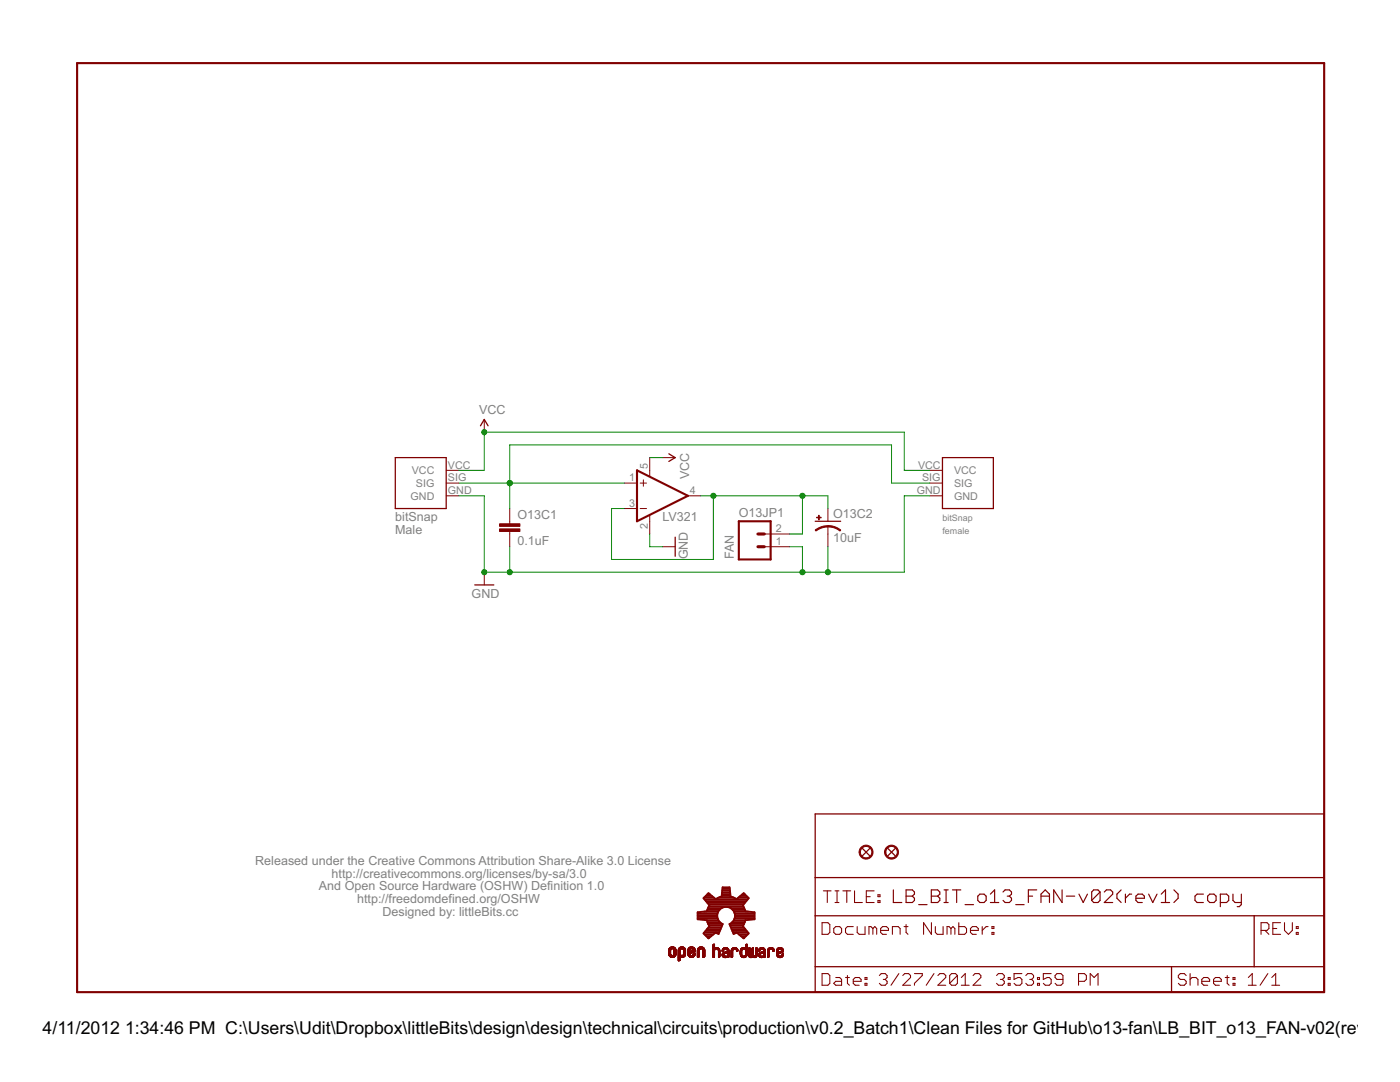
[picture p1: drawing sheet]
<svg xmlns="http://www.w3.org/2000/svg" width="279mm" height="216mm" viewBox="0 0 279 216" stroke-linecap="round" stroke-linejoin="round" font-family="sans-serif">
<g fill="none" stroke="#800000" stroke-width=".25">
<path d="M78.9 91.3h10.1v10.2h-10.1zM95.9 85l.7-1.3 .8 1.3M133.5 90.6l1.2 .7-1.2 .8M188.1 91.3h10.1v10.2h-10.1zM94.7 116.7h3.9M134.7 107.2v3.8M162.7 104h5.1M162.7 162.4h101.6v35.6h-101.6zM162.7 175.1h101.6M172.1 169.3l1.5 1.5M173.6 169.3l-1.5 1.5M177.2 169.3l1.5 1.5"/>
<path d="M178.7 169.3l-1.5 1.5M162.7 182.7h101.6M162.7 192.9h101.6M233.8 192.9v5.1M250.3 182.7v10.2"/>
</g>
<g fill="none" stroke="#800000" stroke-width=".2">
<path d="M89 93.9h2.6M89 96.4h2.6M89 98.9h2.6M96.6 83.7v2.5M124.6 96.4h2.5M127.8 96.4h1.2M128.4 95.8v1.2M129.7 91.3v3.7M132.2 91.3h2.5M137.3 98.9h2.5M185.5 93.9h2.6M185.5 96.4h2.6"/>
<path d="M185.5 98.9h2.6M96.6 114.2v2.5M101.7 101.5v3M101.7 106v3.1M124.6 101.5h2.5M127.8 101.5h1.2M129.7 102.8v3.8M132.2 109.1h2.5M152.5 109.1h5.1M152.5 106.6h5.1M165.2 101.5v2.5M165.2 105v4.1"/>
<path d="M133.5 190.4h.4M133.5 190.3h.3M133.5 190.2h.3M133.5 190.1h.3M133.5 190h.3M133.5 189.9h.3M133.5 189.8h.3M133.5 189.7h.3M133.5 189.6h.3M133.5 190.5l.5 .1M133.5 190.5h.4M133.5 189.5h.4"/>
<path d="M133.5 190.6h.6M133.5 190.6h.5M133.5 189.3h1.3M133.5 190.7h1.3M133.6 190.7h1.2M133.6 189.3h1.2M133.6 190.8h1.2M133.6 189.2h1.2M133.6 189.1h1.1M133.7 190.9h1M133.7 189.1h1M133.8 190.9h.8"/>
<path d="M133.8 189.1h.8M133.8 191h.8M133.8 189h.8M133.9 189.6h-.4M133.9 189.5h-.4M133.9 189.4h-.4M134 191h.4M134 189h.4M134 189.4h-.5M134.1 189.3l-.6 .1M134.3 189.3h.6M134.3 189.4h.6"/>
<path d="M134.4 190.6h.5M134.4 189.4h.5M134.5 190.5h.4M134.5 189.5h.4M134.5 190.4h.4M134.5 190.3h.4M134.5 190.2h.4M134.5 190.1h.4M134.5 190h.4M134.5 189.9h.4M134.5 189.8h.4M134.5 189.7h.4"/>
<path d="M134.5 189.6h.4M134.7 190.8h-1.1M134.9 190.6h-.6M134.9 190.4l-.4 .1M135.4 191.6h.3M135.4 191.5h.3M135.4 191.4h.3M135.4 191.3h.3M135.4 191.2h.3M135.4 191.1h.3M135.4 190.8h1.3M135.4 190.7h1.3"/>
<path d="M135.4 190.7h1.4M135.4 190.6h.6M135.4 190.6h.5M135.4 190.5h.4M135.4 190.4l.4 .1M135.4 190.4h.4M135.4 190.3h.3M135.4 190.2h.3M135.4 190.1h.3M135.4 190h.3M135.4 189.9h.3M135.4 189.8h.3"/>
<path d="M135.4 189.7h.3M135.4 189.6h.3M135.4 191.7h.1M135.4 189.3h1.4M135.5 189.3h1.2M135.5 189.2h1.2M135.5 189.2h1.1M135.6 189.1h1M135.7 189.1h.8M135.7 191.7h-.3M135.7 189h.8M135.8 189.6h-.4"/>
<path d="M135.8 191l-.4 .1M135.8 189.5h-.4M135.8 189.4l-.4 .1M135.9 191h.4M135.9 189h.4M135.9 189.4h-.5M136 189.3l-.6 .1M136.2 190.6h.6M136.2 189.3h.6M136.3 190.6h.5M136.3 189.4h.5M136.4 190.5h.4"/>
<path d="M136.4 189.4h.4M136.4 189.5h.4M136.4 190.4h.4M136.4 190.3h.4M136.4 190.2h.4M136.4 190.1h.4M136.4 190h.4M136.4 189.9h.4M136.4 189.8h.4M136.4 189.7h.4M136.4 189.6h.4M136.5 191h-1.1"/>
<path d="M136.5 190.9h-1.1M136.6 190.9h-1.2M136.7 190.8h-1.3M136.8 190.5h-.4M137.3 190.5h.4M137.3 190.4h.4M137.3 189.8l.4 .1M137.3 189.8h.3M137.3 189.7h.3M137.3 189.6h.4M137.3 189.5h.4M137.3 190.6h.5"/>
<path d="M137.3 190.5l.5 .1M137.3 190.6h.6M137.4 190.7h1.2M137.4 189.3h1.3M137.4 189.3h1.2M137.4 189.2h1.2M137.5 190.8h1M137.5 189.2h1.1M137.5 190.9h1M137.5 189.1h1M137.6 190.9h.8M137.6 189.1h.9"/>
<path d="M137.6 191h.8M137.6 189h.8M137.7 189.6l-.4 .1M137.7 190.3l-.4 .1M137.8 189.4l-.5 .1M137.8 189h.4M137.8 191h.4M137.8 190.3h-.5M137.8 189.4h-.5M137.9 189.3l-.6 .1M137.9 189.8h.8M138 190.2h-.7"/>
<path d="M138 189.8h.7M138.1 189.7h.6M138.1 189.3h.6M138.1 190.6h.6M138.2 190.1l-.9 .1M138.2 189.4h.5M138.2 189.7h.5M138.3 190.1h-1M138.3 189.5h.4M138.3 190.5h.4M138.3 189.6h.4M138.3 190.4h.4"/>
<path d="M138.4 190.3h.3M138.4 190l-1.1 .1M138.4 190.2h.3M138.5 190.2h.2M138.5 190h-1.2M138.6 190.2h.1M138.6 190.8h-1.2M138.6 189.9h-1.3M138.7 190.6h-.5M138.7 189.9h-1.4M138.7 190.5h-.4M138.7 189.8l-.9 .1"/>
<path d="M139.2 191h.3M139.2 190.8h.4M139.2 190.7h.4M139.2 190.6h.4M139.2 190.5h.4M139.2 190.4h.4M139.2 190.3h.4M139.2 190.2h.4M139.2 190.1h.4M139.2 190h.4M139.2 189.9h.4M139.2 189.8h.4"/>
<path d="M139.2 189.7h.4M139.2 189.6h.4M139.2 191h.1M139.3 189.3h1.2M139.3 189.2h1.2M139.4 189.2h1.1M139.4 189.1h1M139.5 189.1h.9M139.5 189h.8M139.6 190.9h-.4M139.6 189.6h-.4M139.6 189.5h-.4"/>
<path d="M139.7 189.4l-.5 .1M139.7 189h.4M139.7 189.4h-.5M139.8 189.3l-.6 .1M140 189.3h.6M140.1 189.4h.5M140.2 189.4h.4M140.2 189.5h.5M140.3 191h.2M140.3 190.9h.4M140.3 190.8h.4M140.3 190.7h.4"/>
<path d="M140.3 190.6h.4M140.3 190.5h.4M140.3 190.4h.4M140.3 190.3h.4M140.3 190.2h.4M140.3 190.1h.4M140.3 190h.4M140.3 189.9h.4M140.3 189.8h.4M140.3 189.7h.4M140.3 189.6h.4M140.3 189.5h.4"/>
<path d="M140.3 191h.1M140.6 189.3h-1.3M140.6 190.9h-.3M142.3 190.9h.3M142.3 190.8h.3M142.3 190.7h.3M142.3 190.6h.3M142.3 190.5h.3M142.3 190.4h.3M142.3 190.3h.3M142.3 190.2h.3M142.3 190.1h.3"/>
<path d="M142.3 190h.3M142.3 189.9h.3M142.3 189.8h.3M142.3 189.7h.3M142.3 189.6h.3M142.3 189.5h.4M142.3 189.3h1.2M142.3 189.2l1.2 .1M142.3 189.2h1.1M142.3 189.1l1.1 .1M142.3 189.1h.3M142.3 189h.3"/>
<path d="M142.3 188.9h.3M142.3 188.8h.3M142.3 188.7h.3M142.3 188.6h.3M142.3 188.5h.3M142.4 188.4h.2M142.5 191l-.2 .1M142.6 191h-.3M142.6 190.9h-.3M142.7 189.5h-.4M142.7 189.1h.5M142.8 189.4l-.5 .1"/>
<path d="M142.9 189.4h-.6M142.9 189.1h.1M143.1 189.4h.5M143.2 189.4h.4M143.3 189.5h.3M143.3 189.6h.3M143.4 189.6h.3M143.4 190.9h.2M143.4 190.8h.3M143.4 190.7h.3M143.4 190.6h.3M143.4 190.5h.3"/>
<path d="M143.4 190.4h.3M143.4 190.3h.3M143.4 190.2h.3M143.4 190.1h.3M143.4 190h.3M143.4 189.9h.3M143.4 189.8h.3M143.4 189.7h.3M143.4 191.1h.1M143.5 191l-.1 .1M143.6 189.3l-1.3 .1M143.6 191h-.2"/>
<path d="M143.7 190.9h-.3M144.1 190.7h.4M144.1 190.6h.3M144.1 190.5h.3M144.1 190.4h.3M144.1 189.7h.3M144.1 189.6h.3M144.1 190.8h.9M144.1 190.7l.4 .1M144.1 189.5h.4M144.2 190.8h.8M144.2 190.9h.8"/>
<path d="M144.3 189.4h1.1M144.3 190.9h.7M144.3 189.3h1M144.3 191h.7M144.3 189.8h-.2M144.4 190.1h1.1M144.4 189.8h-.3M144.4 189.2h.8M144.4 189.7l-.3 .1M144.4 190.5h-.3M144.4 191h.6M144.5 189.6h-.4"/>
<path d="M144.5 190.4h-.4M144.5 190.1h1M144.5 191.1h.4M144.5 189.1h.6M144.6 190h.9M144.6 189.4l-.4 .1M144.6 190.3l-.5 .1M144.7 191.1h.1M144.7 189.4h-.5M144.7 190.3h-.6M144.7 189.9h.8M144.8 189.1h.1"/>
<path d="M144.8 189.9h.7M144.8 190.2h-.6M144.9 189.4h.5M144.9 190.2h-.7M144.9 189.9h.6M145 189.4h.4M145.1 190.1l-.8 .1M145.1 189.5h.3M145.1 189.8h.4M145.1 189.5h.4M145.1 189.6h.4M145.2 190.1h.3"/>
<path d="M145.2 189.6h.3M145.2 191h.2M145.2 190.9h.3M145.2 190.8h.3M145.2 190.7h.3M145.2 190.6h.3M145.2 190.5h.3M145.2 190.4h.3M145.2 190.3h.3M145.2 190.2h.3M145.2 189.7h.3M145.5 191h-.3"/>
<path d="M145.9 190.9h.3M145.9 190.8h.3M145.9 190.7h.3M145.9 190.6h.3M145.9 190.5h.3M145.9 190.4h.3M145.9 190.3h.3M145.9 190.2h.3M145.9 190.1h.3M145.9 190h.3M145.9 189.9h.3M145.9 189.8h.3"/>
<path d="M145.9 189.7h.3M145.9 189.6h.3M146 191.1h.1M146.1 189.3h1.1M146.1 191l-.2 .1M146.1 189.3h1M146.2 189.2h.8M146.2 191h-.3M146.2 189.7h-.3M146.3 189.6h-.4M146.3 189.5h-.4M146.3 189.5h-.3"/>
<path d="M146.3 189.1h.6M146.4 189.4l-.4 .1M146.5 189.4h-.5M146.5 189.1h.2M146.7 189.4h.5M146.8 189.4h.4M146.9 189.5h.4M146.9 189.6h.4M147 189.6h.3M147 189.7h.3M147 189.8h.2M147.2 189.3l-1.2 .1"/>
<path d="M147.2 189.8h-.2M147.3 189.7h-.3M147.7 190.4h.3M147.7 190.3h.3M147.7 190.2h.3M147.7 190.1h.3M147.7 190h.3M147.7 189.9h.3M147.7 189.8h.3M147.7 190.5h.4M147.7 190.5h.3M147.7 189.7h.3"/>
<path d="M147.8 190.6h.3M147.8 190.7h.4M147.8 189.5h.3M147.8 190.7l.5 .1M147.8 190.8h1.2M147.9 190.8h1.1M147.9 189.3h1.2M147.9 190.9h1M148 190.9h.9M148 189.2h1.1M148 191h.8M148 189.6l-.3 .1"/>
<path d="M148.1 189.2h1M148.1 189.6h-.3M148.1 189.5h-.3M148.1 191h.6M148.2 189.1h.5M148.2 191.1h.4M148.2 189.4l-.4 .1M148.3 189.4h-.5M148.4 191.1h.1M148.4 189.1h.1M148.5 189.4h.6M148.7 189.4h.4"/>
<path d="M148.7 189.5h.4M148.8 190.6h.3M148.8 190.5h.3M148.8 189.6h.3M148.8 190.4h.3M148.8 190.3h.3M148.8 190.2h.3M148.8 190.1h.3M148.8 190h.3M148.8 189.9h.3M148.8 189.8h.3M148.8 189.7h.3"/>
<path d="M148.8 189.1h.3M148.8 189h.3M148.8 188.9h.3M148.8 188.8h.3M148.8 188.7h.3M148.8 188.6h.3M148.8 188.5h.3M149 188.4h.1M149 190.7l-.4 .1M149.1 190.7h-.4M149.1 190.6h-.4M149.1 189.3l-1.2 .1"/>
<path d="M149.4 190.7l.4 .1M149.4 190.7h.3M149.4 190.6h.3M149.4 190.5h.3M149.4 190.4h.3M149.4 190.3h.3M149.4 190.2h.3M149.4 190.1h.3M149.4 190h.3M149.4 189.9h.3M149.4 189.8h.3M149.4 189.7h.3"/>
<path d="M149.4 189.6h.3M149.4 189.5h.3M149.4 189.4h.3M149.4 189.3h.3M149.4 189.2h.3M149.4 190.8h1.7M149.4 190.8h1.6M149.5 190.9h1.5M149.5 191h1.4M149.6 189.1h.1M149.6 191h.5M149.7 191.1h.4"/>
<path d="M149.9 191.1h.1M150 190.8h.5M150 190.7h.4M150.1 190.6h.3M150.1 190.5h.3M150.1 190.4h.3M150.1 190.3h.3M150.1 190.2h.3M150.1 190.1h.3M150.1 190h.3M150.1 189.9h.3M150.1 189.8h.3"/>
<path d="M150.1 189.7h.3M150.1 189.6h.3M150.1 189.5h.3M150.1 189.4h.3M150.1 189.3h.3M150.1 189.2h.3M150.2 189.2h.2M150.3 189.1h.1M150.3 191h.5M150.4 191.1h.3M150.7 190.8h.4M150.7 190.7h.4"/>
<path d="M150.7 190.6h.4M150.8 190.6h.3M150.8 190.5h.3M150.8 190.4h.3M150.8 190.3h.3M150.8 190.2h.3M150.8 190.1h.3M150.8 190h.3M150.8 189.9h.3M150.8 189.8h.3M150.8 189.7h.3M150.8 189.6h.3"/>
<path d="M150.8 189.5h.3M150.8 189.4h.3M150.8 189.3h.3M150.8 189.2h.3M150.9 189.2h.2M151 189.1h.1M151.4 190.7h.3M151.4 190.6h.3M151.4 190.5h.3M151.4 190.4h.3M151.4 189.6h.3M151.4 190.7l.4 .1"/>
<path d="M151.4 190.8h.8M151.4 190.8l.9 .1M151.5 190.9h.8M151.5 190.2h.6M151.5 189.4h1.1M151.5 189.3h1.1M151.6 189.8h-.2M151.6 191h.7M151.6 189.3h.9M151.6 189.2h.9M151.6 189.7l-.2 .1M151.7 189.7h-.3"/>
<path d="M151.7 191h.6M151.7 189.2h.7M151.7 189.5h-.3M151.7 190.1h1M151.8 190.4h-.4M151.8 189.5h-.4M151.8 191.1h.4M151.8 190h.9M151.8 189.1h.5M151.8 190.3l-.4 .1M151.8 189.4l-.4 .1M151.9 189.4h-.5"/>
<path d="M152 190.3h-.6M152 189.9h.7M152 189.1h.1M152.1 189.9h.6M152.1 190.2h-.7M152.1 189.4h.6M152.2 189.9h.5M152.3 189.4h.4M152.3 190.1l-.8 .1M152.3 189.5h.4M152.4 189.8h.3M152.4 189.5h.3"/>
<path d="M152.4 189.6h.3M152.4 191h.2M152.4 190.9h.3M152.4 190.8h.3M152.4 190.7h.3M152.4 190.6h.3M152.4 190.5h.3M152.4 190.4h.3M152.4 190.3h.3M152.4 190.2h.3M152.4 190.1h.3M152.4 189.7h.3"/>
<path d="M152.5 191.1h.1M152.7 191h-.3M152.7 190.9h-.3M152.7 190.1h-1.1M153.2 190.9h.3M153.2 190.8h.3M153.2 190.7h.3M153.2 190.6h.3M153.2 190.5h.3M153.2 190.4h.3M153.2 190.3h.3M153.2 190.2h.3"/>
<path d="M153.2 190.1h.3M153.2 190h.3M153.2 189.9h.3M153.2 189.8h.3M153.2 189.7h.3M153.2 189.5h.3M153.2 191.1h.1M153.3 191l-.1 .1M153.3 189.3h1.1M153.4 189.3h.9M153.4 189.2h.9M153.5 191h-.3"/>
<path d="M153.5 189.6l-.3 .1M153.5 189.2h.7M153.5 189.6h-.3M153.6 189.5h-.4M153.6 189.1h.5M153.6 189.4l-.4 .1M153.8 189.4h-.5M153.8 189.1h.1M154 189.4h.5M154.1 189.4h.4M154.2 189.5h.3M154.2 189.6h.3"/>
<path d="M154.2 189.7h.3M154.3 189.8h.1M154.4 189.3l-1.1 .1M154.5 189.8h-.3M154.5 189.7l-.3 .1M155 190.5l.3 .1M155 190.5h.3M155 190.4h.3M155 190h1.1M155 190h.3M155 189.9h.3M155 189.8h.3"/>
<path d="M155 189.7h.3M155 189.6h.3M155 190.6h.4M155 190.6h.3M155 189.5h.3M155 190.7h.4M155.1 190.7l.4 .1M155.1 190.8h1.2M155.1 189.4h1.2M155.1 190.8h1.1M155.1 189.3h1.1M155.2 190.9h.9"/>
<path d="M155.2 189.3h.9M155.2 189.2h.9M155.3 191h.8M155.3 189.2h.8M155.3 190.4h-.3M155.3 189.6h-.3M155.4 191h.6M155.4 189.5h-.4M155.4 190.3l-.4 .1M155.4 189.1h.5M155.4 189.4l-.4 .1M155.5 191.1h.4"/>
<path d="M155.6 190.3h-.6M155.6 189.4h-.5M155.6 189.1h.1M155.6 191.1h.1M155.6 189.9h.7M155.7 190.2h-.7M155.8 189.4h.5M155.9 190.8h.4M155.9 190.1l-.9 .1M155.9 189.8h.5M155.9 189.4h.4M156 189.8h.4"/>
<path d="M156 189.5h.3M156 190.6h.3M156 190.1h-1M156 189.6h.3M156 189.7h.4M156.1 190.5h.2M156.1 190.4h.3M156.2 190.3h.1M156.3 190h-.9M156.3 190.7h-.4M156.3 189.9h-.7M156.3 190.6h-.3"/>
<path d="M156.4 189.8l-.7 .1"/>
</g>
<path d="M15.4 12.6h248.9v185.4h-248.9zM127.1 93.9l10.2 5-10.2 5.1zM147.4 104h6.4v7.6h-6.4z" fill="none" stroke="#800000" stroke-width=".42"/>
<g fill="none" stroke="#800000" stroke-width=".21">
<path d="M164.3 177.8h1.6M165.1 177.8v2.3M166.6 177.8h.8M167 177.8v2.3M168.2 177.8h1.6M169 177.8v2.3M170.5 177.8v2.3h1.6M172.9 178.9h.8M174.5 177.8h-1.6v2.3h1.6M175.2 179.7h.4v.4h-.4zM175.2 178.5h.4v.4h-.4zM164.1 184.1h1.1l.4 .4v1.6l-.4 .3h-1.1z"/>
<path d="M164.1 194.3h1.1l.4 .3v1.6l-.4 .4h-1.1zM166.4 185.3l.4-.4h.8l.4 .4v.8l-.4 .3h-.8l-.4-.3zM166.6 180.1h.8M166.8 195.1h.8l.4 .3v1.2h-1.2l-.4-.4 .4-.4h1.2M168.7 195.1h.8M169.1 194.6v1.6l.4 .4M170.3 195.8h1.6v-.4l-.4-.3h-.8l-.4 .3v.8l.4 .4h.8M170.3 184.9h-1.2l-.4 .4v.8l.4 .3h1.2M171.1 184.9v1.2l.4 .3h1.1v-1.5M172.6 196.2h.4v.4h-.4zM172.6 195.1h.4v.3h-.4zM174.2 185.3l-.4-.4h-.4v1.5"/>
<path d="M174.2 185.3v1.1M174.2 185.3l.4-.4 .4 .4v1.1M175.5 194.6l.4-.3h.8l.3 .3v.5l-.3 .3M175.7 185.7h1.6v-.4l-.4-.4h-.8l-.4 .4v.8l.4 .3h.8M176.3 195.4h.4M176.7 195.4l.3 .4v.4l-.3 .4h-.8l-.4-.4M178.1 186.4v-1.5h1.2l.3 .4v1.1M179.4 194.3l-1.6 2.3M180.2 194.6l.4-.3h.7l.4 .3v.5l-1.5 1.5h1.5M180.4 184.9h.8M180.8 184.5v1.6l.4 .3M182.5 194.3h1.6v.3l-1.6 1.6v.4"/>
<path d="M185.9 184.1v2.3l-1.6-2.3v2.3M186.4 194.3l-1.6 2.3M186.7 184.9v1.2l.3 .3h1.2v-1.5M187.2 194.6l.4-.3h.7l.4 .3v.5l-1.5 1.5h1.5M189.8 185.3l-.4-.4h-.4v1.5M189.8 185.3v1.1M189.8 185.3l.4-.4 .4 .4v1.1M191.1 194.6v1.6l-.4 .4h-.8l-.4-.4M191.1 194.6l-.4-.3h-.8l-.4 .3v1.6M191.1 194.6l-1.6 1.6M191.3 184.1v2.3h1.2l.4-.3v-.8l-.4-.4h-1.2M191.9 196.6h1.5"/>
<path d="M191.9 195.1l.7-.8v2.3M193.7 185.7h1.5v-.4l-.4-.4h-.7l-.4 .4v.8l.4 .3h.7M194.2 194.6l.4-.3h.8l.3 .3v.5l-1.5 1.5h1.5M196 184.9v1.5M197.2 184.9h-.4l-.8 .8M198 186.1h.4v.3h-.4zM198 184.9h.4v.4h-.4zM198.9 194.6l.4-.3h.7l.4 .3v.5l-.4 .3M199.6 195.4h.4M200 195.4l.4 .4v.4l-.4 .4h-.7l-.4-.4M201.2 196.2h.4v.4h-.4zM201.2 195.1h.4v.3h-.4z"/>
<path d="M203.9 194.3h-1.5v1.1l.8-.3h.4l.3 .3v.8l-.3 .4h-.8l-.4-.4M204.7 194.6l.4-.3h.8l.4 .3v.5l-.4 .3M205.5 195.4h.4M205.9 195.4l.4 .4v.4l-.4 .4h-.8l-.4-.4M207.1 196.2h.4v.4h-.4zM207.1 195.1h.4v.3h-.4zM209.8 194.3h-1.6v1.1l.8-.3h.4l.4 .3v.8l-.4 .4h-.8l-.4-.4M212.1 195.4h-1.2l-.3-.3v-.5l.3-.3h.8l.4 .3v1.6l-.4 .4h-.8l-.3-.4M215.2 195.8h1.2l.4-.4v-.8l-.4-.3h-1.2v2.3M217.6 196.6v-2.3l.8 .8 .7-.8v2.3M236.7 194.6l-.4-.3h-.7l-.4 .3v.5l.4 .3h.7l.4 .4v.4l-.4 .4h-.7l-.4-.4M237.5 195.4l.4-.3h.8l.4 .3v1.2"/>
<path d="M237.5 194.3v2.3M239.8 195.8h1.6v-.4l-.4-.3h-.8l-.4 .3v.8l.4 .4h.8M242.2 195.8h1.5v-.4l-.3-.3h-.8l-.4 .3v.8l.4 .4h.8M244.5 195.1h.8M244.9 194.6v1.6l.4 .4M246.1 196.2h.4v.4h-.4zM246.1 195.1h.4v.3h-.4zM249.1 196.6h1.6M249.1 195.1l.8-.8v2.3M251.7 185.7h1.2l.3-.4v-.8l-.3-.4h-1.2v2.3M252.5 185.7l.7 .7M253 194.3l-1.5 2.3"/>
<path d="M253.8 196.6h1.6M253.8 195.1l.8-.8v2.3M254 185.3h.8M255.6 184.1h-1.6v2.3h1.6M256.3 184.1v1.6l.8 .7 .8-.7v-1.6M258.7 186.1h.4v.3h-.4zM258.7 184.9h.4v.4h-.4z"/>
</g>
<g fill="none" stroke="#800000" stroke-width=".23">
<path d="M178.3 177.6v2.5h1.7M180.8 177.6h1.3l.4 .4v.4l-.4 .4 .4 .4v.5l-.4 .4h-1.3zM180.8 178.8h1.3M185.9 177.6h1.2l.5 .4v.4l-.5 .4 .5 .4v.5l-.5 .4h-1.2zM185.9 178.8h1.2M188.4 177.6h.8M188.8 177.6v2.5M190.1 177.6h1.6M190.9 177.6v2.5M195.1 178.8l.5-.4h.8l.4 .4v.9l-.4 .4h-.8l-.5-.4zM197.7 178.4l.8-.8v2.5M200.2 178l.4-.4h.8l.5 .4v.4l-.5 .4"/>
<path d="M201 178.8h.4M201.4 178.8l.5 .4v.5l-.5 .4h-.8l-.4-.4M205.2 178.8h.9M206.9 177.6h-1.7v2.5M207.8 178.8h1.6M212 177.6v2.5l-1.7-2.5v2.5M212.8 178.8h1.7M215.3 178.4l.9 1.7 .8-1.7M219.5 178v1.7l-.4 .4h-.8l-.4-.4M219.5 178l-.4-.4h-.8l-.4 .4v1.7M219.5 178l-1.6 1.7M220.4 178l.4-.4h.8l.5 .4v.4l-1.7 1.7h1.7"/>
<path d="M223.8 177.6l-.9 .8v.8l.9 .9M224.6 178.4v1.7M225.8 178.4h-.4l-.8 .8M226.7 179.2h1.7v-.4l-.4-.4h-.9l-.4 .4v.9l.4 .4h.9M229.2 178.4l.9 1.7 .8-1.7M231.8 178.4l.8-.8v2.5M234.3 177.6l.8 .8v.8l-.8 .9M240.2 178.4h-1.3l-.4 .4v.9l.4 .4h1.3M241 178.8l.4-.4h.9l.4 .4v.9l-.4 .4h-.9l-.4-.4zM246.1 178.4v1.3l.4 .4h1.2M247.7 178.4v2.1l-.4 .4h-.4M183.3 180.5h1.7"/>
<path d="M188.4 180.1h.8M192.6 180.5h1.7M197.7 180.1h1.6M202.7 180.5h1.7M207.8 180.1v-1.7l.8-.8 .8 .8v1.7M231.8 180.1h1.6M243.5 180.1h1.3l.4-.4v-.9l-.4-.4h-1.3v2.5"/>
</g>
<path d="M151.3 106.6h1.2M151.3 109.1h1.2" fill="none" stroke="#800000" stroke-width=".61"/>
<g fill="#800000" stroke="#800000" stroke-width=".2">
<path d="M99.7 105.5h4.1v.5h-4.1z"/>
<path d="M99.7 104.5h4.1v.5h-4.1z"/>
<path d="M163 103.2h.9v.1h-.9z"/>
<path d="M163.4 102.8h.1v.9h-.1z"/>
</g>
<g fill="#800000" stroke="#800000" stroke-width=".2">
<path d="M165.2 104.9h.3a3.9 3.9 0 0 1 2.3 .9l-.2 .2a3.8 3.8 0 0 0-2.4-.9z" fill-rule="evenodd"/>
<path d="M162.7 105.7l1.2-.6 1.3-.2v.3l-1 .1-1.4 .7z" fill-rule="evenodd"/>
<path d="M171.8 169.1a1.4 1.4 0 0 1 2.2 .2 1.4 1.4 0 0 1-.8 2.1 1.4 1.4 0 0 1-1.8-1.4h.3a1.15 1.15 0 0 1 1.6-1 1.15 1.15 0 0 1 .3 1.9 1.15 1.15 0 0 1-1.9-.6v-.3h-.3z" fill-rule="evenodd"/>
<path d="M176.9 169.1a1.4 1.4 0 0 1 2.2 .2 1.4 1.4 0 0 1-.8 2.1 1.4 1.4 0 0 1-1.8-1.4h.3a1.15 1.15 0 0 1 1.6-1 1.15 1.15 0 0 1 .3 1.9 1.15 1.15 0 0 1-1.9-.6v-.3h-.3z" fill-rule="evenodd"/>
</g>
<g fill="none" stroke="#800000" stroke-width=".38">
<path d="M140.5 179.1h2M140.6 179.5h8.6M140.9 178.8h1.1M140.9 179.8h8M141.2 178.4h.4M143.4 179.1h3M144 178.8h1.8M144.1 178.4h1.7M144.1 178.1h1.6M144.1 177.7h1.6M144.2 177.4h1.4M147.3 179.1h2"/>
<path d="M147.8 178.8h1.2M148.2 178.4h.4M139.2 183.3h4M139.2 183h4M139.2 182.6h3.9M139.2 182.3h4M140.5 181.9h2.8M140.5 186.1h2.3M140.6 186.5h1.8M140.8 185.8h2.9M140.9 186.8h1M141.1 185.4h2.7"/>
<path d="M141.1 183.7h2.3M141.2 181.6h2.4M141.2 180.2h7.4M141.2 184h2.5M141.3 181.2h2.7M141.3 187.2h.2M141.3 184.4h2.9M141.4 185.1h2.6M141.5 180.9h6.9M141.5 180.5h6.9M141.5 184.7h2.6M142.9 186.1h.6"/>
<path d="M143.3 181.9a1.8 1.8 0 0 0 .9 2.5l-.8 2-.6-.3-1.4 1.1-1-1 1.2-1.4-.5-1.2-1.9-.2v-1.4l1.9-.2 .5-1.1-1.2-1.5 1-1 1.4 1.2 1.2-.5 .2-1.8h1.4l.2 1.8 1.2 .5 1.4-1.2 1 1-1.1 1.5 .4 1.1 1.9 .2v1.4l-1.9 .2-.4 1.2 1.1 1.4-1 1-1.4-1.1-.6 .3-.8-2a1.8 1.8 0 0 0 .9-2.5M143.3 181.9a1.79 1.79 0 0 1 3.2 0M145.6 184.4h2.9M145.7 184.7h2.6M145.8 181.2h2.7M145.9 185.1h2.5M146 185.4h2.7M146.2 185.8h2.8M146.2 184h2.4M146.2 181.6h2.5M146.3 186.1h.6M146.4 183.7h2.3"/>
<path d="M146.5 181.9h2.8M146.6 183.3h4M146.6 182.3h4M146.7 183h3.9M146.7 182.6h3.9M147 186.1h2.3M147.5 186.5h1.7M147.9 186.8h1M148.3 187.2h.2"/>
</g>
<path d="M91.6 93.9h5v-7.7h83.9v7.7h5M91.6 98.9h5v15.3h83.9v-15.3h5M91.6 96.4h33M129.7 91.3h2.5M139.8 98.9h25.4v2.6M142.4 98.9v12.7h-20.4v-10.1h2.6M160.1 98.9v7.7h-2.5M185.5 96.4h-7.6v-7.6h-76.2v12.7M101.7 109.1v5.1M129.7 106.6v2.5h2.5M157.6 109.1h2.5v5.1M165.2 109.1v5.1" fill="none" stroke="#008000" stroke-width=".2"/>
<g fill="#008000" stroke="#008000" stroke-width=".2">
<circle cx="96.6" cy="86.2" r=".51"/>
<circle cx="160.1" cy="98.9" r=".51"/>
<circle cx="142.4" cy="98.9" r=".51"/>
<circle cx="101.7" cy="96.4" r=".51"/>
<circle cx="160.1" cy="114.2" r=".51"/>
<circle cx="101.7" cy="114.2" r=".51"/>
<circle cx="165.2" cy="114.2" r=".51"/>
<circle cx="96.6" cy="114.2" r=".51"/>
</g>
<g font-size="4">
<text x="8.5" y="206.4">4/11/2012</text>
<text x="25" y="206.4">1:34:46 PM C:\Users\Udit\Dropbox\littleBits\design\design\technical\circuits\production\v0.2_Batch1\Clean Files for GitHub\o13-fan\LB_BIT_o13_FAN-v02(rev1) cop</text>
</g>
<g font-size="2.8" fill="#808080">
<text x="95.6" y="82.7">VCC</text>
<text x="137.5" y="95.6" transform="rotate(-90 137.5 95.6)">VCC</text>
<text x="78.9" y="104">bitSnap</text>
<text x="78.9" y="106.5">Male</text>
<text x="103.3" y="103.6">O13C1</text>
<text x="132.2" y="104">LV321</text>
<text x="147.5" y="103.2">O13JP1</text>
<text x="166.2" y="103.4">O13C2</text>
<text x="103.3" y="108.7">0.1uF</text>
<text x="137.3" y="111.6" transform="rotate(-90 137.3 111.6)">GND</text>
<text x="146.4" y="111.6" transform="rotate(-90 146.4 111.6)">FAN</text>
<text x="166.2" y="108.2">10uF</text>
<text x="94.1" y="119.2">GND</text>
<text x="50.9" y="172.6">Released under the Creative Commons Attribution Share-Alike 3.0 License</text>
<text x="63.6" y="177.7">And Open Source Hardware (OSHW) Definition 1.0</text>
<text x="66.2" y="175.1">http://creativecommons.org/licenses/by-sa/3.0</text>
<text x="71.3" y="180.2">http://freedomdefined.org/OSHW</text>
<text x="76.3" y="182.7">Designed by: littleBits.cc</text>
</g>
<g font-size="2.4" fill="#808080">
<text x="82.2" y="94.6">VCC</text>
<text x="89.4" y="93.5">VCC</text>
<text x="129.3" y="93.5" transform="rotate(-90 129.3 93.5)">5</text>
<text x="183.2" y="93.5">VCC</text>
<text x="190.4" y="94.6">VCC</text>
<text x="81.9" y="99.7">GND</text>
<text x="83" y="97.2">SIG</text>
<text x="89.4" y="96">SIG</text>
<text x="89.4" y="98.6">GND</text>
<text x="125.6" y="101.1">3</text>
<text x="125.6" y="96">1</text>
<text x="137.6" y="98.6">4</text>
<text x="183" y="98.6">GND</text>
<text x="184" y="96">SIG</text>
<text x="190.4" y="97.2">SIG</text>
<text x="190.4" y="99.7">GND</text>
<text x="129.3" y="105.5" transform="rotate(-90 129.3 105.5)">2</text>
<text x="154.9" y="106.2">2</text>
<text x="154.9" y="108.7">1</text>
</g>
<g font-size="2" fill="#808080">
<text x="188.1" y="104">bitSnap</text>
<text x="188.1" y="106.5">female</text>
</g>
</svg>
